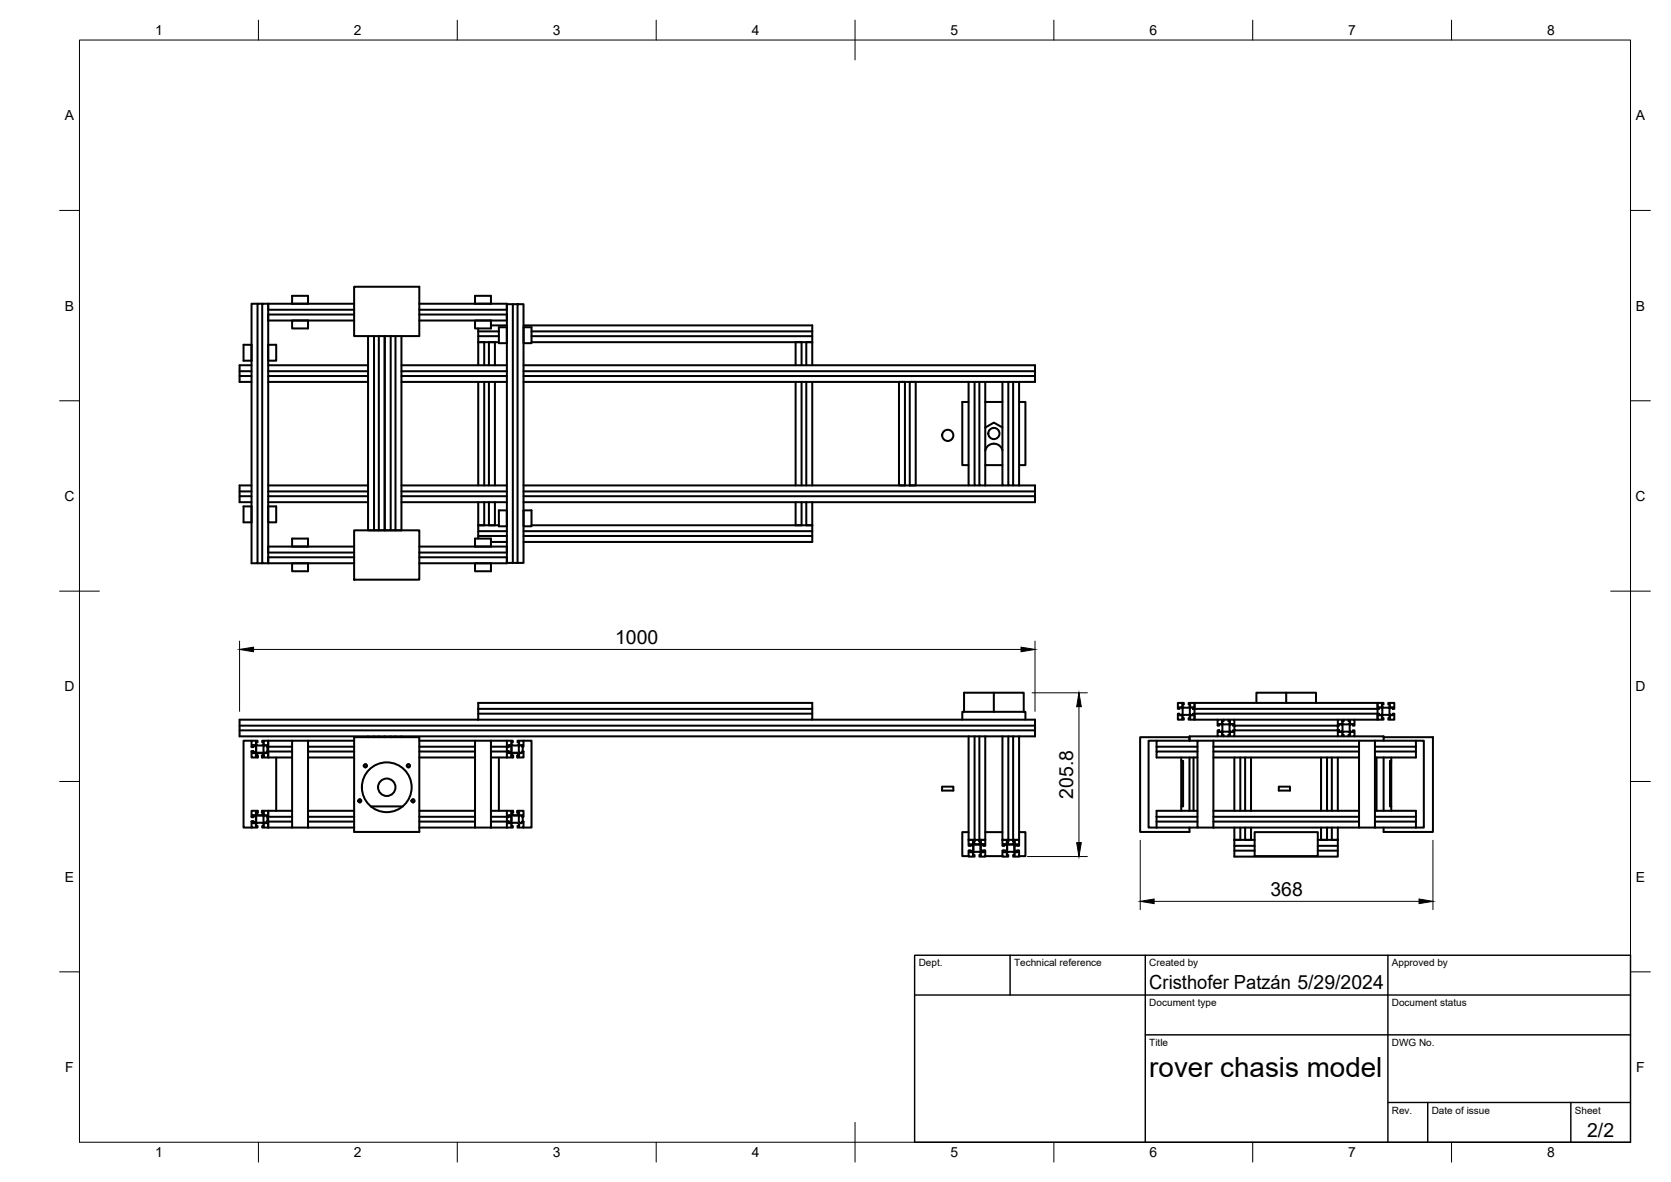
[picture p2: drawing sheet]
<svg xmlns="http://www.w3.org/2000/svg" width="420mm" height="297mm" viewBox="0 0 420 297" stroke-linecap="round" stroke-linejoin="round" font-family="sans-serif">
<!-- layer: Visible -->
<g fill="none" stroke="#000" stroke-width=".51">
<path d="M64.7 76.3h-1.5v65.2h1.5v-65.2h1.2M65.9 76.3h1.5v65.2h-1.5zM73.4 76.3v-2h4v2M89 72.1h16.4v12.4h-16.4zM89 76.3h-21.6v1.5h21.6M89 79h-21.6v1.5h21.6M105.4 76.3h22v1.5h-22M105.4 79h22v1.5h-22M119.4 76.3v-2h4v2M128.9 76.4h-1.5v65.1h1.5v-65.1h1.2M130.1 76.4h1.5v65.1h-1.5zM60.2 94.5h3"/>
<path d="M60.2 93.3h3M61.2 86.6h2v4h-2zM63.2 91.8h-3v4.2h3M67.4 86.6h2v4h-2zM67.4 96h25.1M67.4 94.5h25.1M67.4 93.3h25.1M67.4 91.8h25.1M73.4 80.5h4v2h-4zM92.5 84.5v48.8h4.2v-48.8v48.8h4.2v-48.8M94 84.5v48.8M95.2 84.5v48.8"/>
<path d="M98.2 84.5v48.8M99.4 84.5v48.8M100.9 96h26.5M100.9 94.5h26.5M100.9 93.3h26.5M100.9 91.8h26.5M119.4 80.5h4v2h-4zM120.2 82.5v3.5M120.2 86v5.8M120.2 96v26M120.2 86h5.2M120.2 84.5h5.2"/>
<path d="M120.2 83.3h5.2M121.8 86v5.8M121.8 96v26M122.9 86v5.8M122.9 96v26M123.4 81.8h4M124.4 86v5.8M124.4 96v26M125.4 82.2h2v4h-2zM131.6 82.2h2v4h-2zM131.6 91.8h128.6v4.2h-4M131.6 81.8h72.6v4.2"/>
<path d="M131.6 96h111.9M131.6 94.5h128.6M131.6 93.3h128.6M133.6 86h70.6M133.6 84.5h70.6M133.6 83.3h70.6M200 86v5.8M200 96v26M201.5 86v5.8M201.5 96v26M202.7 86v5.8M202.7 96v26"/>
<path d="M204.2 86v5.8M204.2 96v26M226 96v26h1.5v-26M228.7 96h1.6v26h-1.6zM243.5 96h4.2v26M243.5 96v26h1.5M245 96v26h1.3M246.3 96v26h1.4M247.7 96h4.4M252.1 96h4.1v26M252.1 96v26h1.4M253.5 96v26h1.2"/>
<path d="M254.7 96v26h1.5M243.5 101h-1.5v15.9h1.5M247.7 101h4.4M247.7 116.9h4.4M252.1 107.4l-2.2-1.2-2.2 1.2M252.1 113.1l-.4-.6-.5-.6-1.3-.4-.7 .1-.7 .4-.8 1.2M256.2 101h1.6v15.9h-1.6M60.2 124.7h3M60.2 123.5h3M61.2 127.3h2v4h-2zM63.2 122h-3v4.2h3M67.4 127.3h2v4h-2z"/>
<path d="M67.4 126.2h25.1M67.4 124.7h25.1M67.4 123.5h25.1M67.4 122h25.1M73.4 137.4v-2.1h4v2.1M89 133.3h16.4v12.4h-16.4zM89 137.4h-21.6v1.5h21.6M100.9 126.2h26.5M100.9 124.7h26.5M100.9 123.5h26.5M100.9 122h26.5M105.4 137.4h22v1.5h-22"/>
<path d="M119.4 137.4v-2.1h4v2.1M120.2 132v3.3M120.2 126.2v5.8M120.2 132h5.2M120.2 134.7h7.2M120.2 133.5h7.2M121.8 126.2v5.8M122.9 126.2v5.8M123.4 136.2h4M124.4 126.2v5.8M125.4 128.3h2v4h-2zM131.6 128.3h2v4h-2z"/>
<path d="M131.6 124.7h128.6M131.6 123.5h128.6M131.6 122h111.9M131.6 134.7h72.6M131.6 133.5h72.6M133.6 132h70.6M200 126.2v5.8M201.5 126.2v5.8M202.7 126.2v5.8M204.2 132v4.2h-72.6M204.2 126.2v5.8M247.7 122h4.4"/>
<path d="M256.2 122h4v4.2h-128.6M64.7 141.5h1.2M73.4 141.5h4v2.1h-4zM89 140h-21.6v1.5h21.6M105.4 140h22v1.5h-22M119.4 141.5h4v2.1h-4zM128.9 141.5h1.2M120.2 178.1v2.8M120.2 178.1v-1.5h84v4.3h-84M120.2 179.4h84M120.2 178.1h84M242.4 178.9v-4.8h15v4.8"/>
<path d="M249.9 174.1v4.8M296.2 176.6h1.5v.4h-.4v.4l.4 .4h1.2l.4-.4v-.4h-.4v-.4h1.5v1.5h-.4v-.4h-.4l-.4 .4v1.3l.4 .4h.4v-.4h.4v1.5h-1.5v-.4h.4v-.4l-.4-.5h-1.2l-.4 .5v.4h.4v.4h-1.5v-1.5h.4v.4h.4l.4-.4v-1.3l-.4-.4h-.4v.4h-.4zM300.4 178.1v2.8h5.8M300.4 178.1v-1.5h46v4.3h-5.8M300.4 179.4h46M300.4 178.1h46M315.9 176.6v-2.5h15v2.5M323.4 174.1v2.5M346.4 176.6h1.5v.4h-.4v.4l.4 .4h1.2l.4-.4v-.4h-.4v-.4h1.5v1.5h-.4v-.4h-.4l-.4 .4v1.3l.4 .4h.4v-.4h.4v1.5h-1.5v-.4h.4v-.4l-.4-.5h-1.2l-.4 .5v.4h.4v.4h-1.5v-1.5h.4v.4h.4l.4-.4v-1.3l-.4-.4h-.4v.4h-.4zM60.2 183.5h200M60.2 182.4h200M63.2 187.6l.5 .2v-.4h.4l.3 .2v1.2l-.3 .4h-.4v-.4l-.5 .1"/>
<path d="M63.2 186.1h-2v21.9h2M63.2 186.1h1.5v.4h-.4v.5l.4 .4h1.2l.4-.4v-.5h-.4v-.4h1.5v1.5h-.4v-.4h-.4l-.3 .4v1.3l.3 .4h.4v-.4h.4v1.5h-1.5v-.4h.4v-.4l-.4-.4h-1.2l-.4 .4v.4h.4v.4h-1.5v-1.5h.4v.4h.5l.3-.4v-1.3l-.3-.4h-.5v.4h-.4zM64.7 190.4l.1-.5h-.4v-.3l.3-.3h1.2l.4 .3v.3h-.5l.1 .5M67.2 187.6v1.3M67.4 188.9h6M67.4 187.6h6M69.4 190.4v13.4M73.4 186.1h-6v4.3h6M77.4 186.1h-4v21.9h4M77.4 190.4h11.6M77.4 188.9h11.6M77.4 187.6h11.6"/>
<path d="M77.4 186.1h11.6M77.4 186.1v21.9M89 185.3h16.4v23.8h-16.4zM91.8 192.1a.39 .39 0 0 1 .4 .3 .39 .39 0 0 1-.4 .4M92.5 185.3v-.3h1.5v.3M94 185h1.2M95.2 185.3v-.3h1.5v.3v-.3h1.5v.3M98.2 185h1.2M99.4 185.3v-.3h1.5v.3M102.7 192.1a.39 .39 0 0 1 .4 .3 .39 .39 0 0 1-.4 .4M105.4 190.4h14M105.4 188.9h14"/>
<path d="M105.4 187.6h14M105.4 186.1h14M120.2 180.9h-60v4.1h32.3M123.4 186.1h-4v21.9h4M123.4 187.6h4.4v-.4h.4l.5 .4v1.3l-.5 .4h-.4v-.4h-4.4M123.4 186.1v21.9M123.4 190.4h4M123.4 186.1h4M125.4 190.4v13.4M127.4 186.1h1.5v.4h-.4v.5l.4 .4h1.2l.4-.4v-.5h-.4v-.4h1.5v1.5h-.4v-.4h-.3l-.4 .4v1.3l.4 .4h.3v-.4h.4v1.5h-1.5v-.4h.4v-.4l-.4-.4h-1.2l-.4 .4v.4h.4v.4h-1.5M127.4 187.8h.6v-.4h.2l.4 .2v1.2l-.4 .4h-.2v-.4h-.6M127.4 186.1v4.3"/>
<path d="M128.9 190.4l.1-.5h-.3v-.3l.2-.3h1.2l.4 .3v.3h-.5l.1 .5M131.4 187.6v1.3M131.6 186.1h2v21.9h-2M204.2 180.9h56v4.1h-159.3M236.9 197.7h2.8v1h-2.8zM242 180.9v-2h15.8v2M243.5 185v26.1h1.5M245 185v26.1h1.3M246.3 185v26.1h1.4v-26.1M252.1 185v26.1h1.4M253.5 185v26.1h1.2M254.7 185v26.1h1.5v-26.1"/>
<path d="M290.8 186.1h-2v21.9h2M297 191.2h.5v11.5h-.5M297 190.4v13.4M299.1 190.4v13.4M300.1 190.4v13.4M301.1 186.1h-10.3v1.5M301.1 187.6h-10.3v1.3M301.1 188.9h-10.3v1.5h10.3M305.1 186.1h-4v21.9h4M305.1 190.4h36.6M305.1 188.9h36.6M305.1 187.6h36.6"/>
<path d="M305.1 186.1h36.6M305.1 186.1v21.9M306.2 185h-7.1v1.1v-.8h-12.4v23.8h12.4v-1.1M306.2 180.9h1.5v.4h-.4v.4l.4 .3h1.2l.4-.3v-.4h-.4v-.4h1.5v1.5h-.4v-.4h-.4l-.4 .4v1.1l.4 .4h.4v-.4h.4v1.5h-1.5v-.4h.4v-.4l-.4-.3h-1.2l-.4 .3v.4h.4v.4h-1.5v-1.5h.4v.4h.4l.4-.4v-1.1l-.4-.4h-.4v.4h-.4zM307.7 185h1.2M307.7 180.9h1.2M310.4 182.4h26v1.1h-26zM310.4 185h26M310.4 180.9h26M310.4 190.4v13.4M311.9 190.4v13.4M313.1 190.4v13.4"/>
<path d="M314.6 190.4v13.4M321.5 197.7h2.9v1h-2.9zM332.2 190.4v13.4M333.7 190.4v13.4M334.9 190.4v13.4M336.4 180.9h1.5v.4h-.4v.4l.4 .3h1.2l.4-.3v-.4h-.4v-.4h1.5v1.5h-.4v-.4h-.4l-.4 .4v1.1l.4 .4h.4v-.4h.4v1.5h-1.5v-.4h.4v-.4l-.4-.3h-1.2l-.4 .3v.4h.4v.4h-1.5v-1.5h.4v.4h.4l.4-.4v-1.1l-.4-.4h-.4v.4h-.4zM336.4 190.4v13.4M337.9 185h1.2M337.9 180.9h1.2M340.6 185h7.3v.3M345.7 186.1h-4v21.9h4M345.7 186.1h10.3v4.3h-10.3"/>
<path d="M345.7 188.9h10.3M345.7 187.6h10.3M345.7 186.1v21.9M346.1 190.4v13.4M347.9 186.1v-.8h12.4v23.8h-12.4v-1.1M347.9 190.4v13.4M349.8 191.2h-.3v11.5h.3M349.8 190.4v13.4M356 186.1h2v21.9h-2M63.2 203.8h1.5v.4h-.4v.4l.4 .4h1.2l.4-.4v-.4h-.4v-.4h1.5v1.5h-.4v-.4h-.4l-.3 .4v1.2l.3 .4h.4v-.4h.4v1.5h-1.5v-.4h.4v-.4l-.4-.4h-1.2l-.4 .4v.4h.4v.4h-1.5v-1.5h.4v.4h.5l.3-.4v-1.2l-.3-.4h-.5v.4h-.4zM63.2 205.3l.5 .1v-.4h.4l.2 .3v1.2l-.2 .3h-.4v-.4l-.5 .1M64.7 203.8l.1 .5h-.4v.3l.3 .3h1.2l.4-.3v-.3h-.5l.1-.5"/>
<path d="M67.2 205.3v1.2M67.4 206.5h6M67.4 205.3h6M73.4 203.8h-6v4.2h6M77.4 208h11.6M77.4 206.5h11.6M77.4 205.3h11.6M77.4 203.8h11.6M90.5 200.9l-.2 .3 .2 .4M93.2 202.7h8M103.9 200.9l-.2 .3 .2 .4M105.4 208h14"/>
<path d="M105.4 206.5h14M105.4 205.3h14M105.4 203.8h14M123.4 205.3h4.4v-.4h.4l.5 .4v1.2l-.5 .4h-.4v-.4h-4.4M123.4 208h4M123.4 203.8h4M127.4 203.8h1.5v.4h-.4v.4l.4 .4h1.2l.4-.4v-.4h-.4v-.4h1.5v1.5h-.4v-.4h-.3l-.4 .4v1.2l.4 .4h.3v-.4h.4v1.5h-1.5v-.4h.4v-.4l-.4-.4h-1.2l-.4 .4v.4h.4v.4h-1.5M127.4 205.4h.6v-.4h.2l.3 .3v1.2l-.3 .3h-.2v-.4h-.6M127.4 203.8v4.2M128.9 203.8l.1 .5h-.3v.3l.2 .3h1.2l.4-.3v-.3h-.5l.1-.5M131.4 205.3v1.2M243.5 209.1h-1.5v6h1.5"/>
<path d="M243.5 211.1h1.5v.4h-.4v.4l.4 .4h1.3l.3-.4v-.4h-.3v-.4h1.4v1.5h-.3v-.4h-.4l-.5 .4v1.2l.5 .4h.4v-.4h.3v1.5h-1.4v-.4h.3v-.4l-.3-.4h-1.3l-.4 .4v.4h.4v.4h-1.5v-1.5h.4v.4h.4l.5-.4v-1.2l-.5-.4h-.4v.4h-.4zM243.9 212.5h.8M244.7 212.5v1.2l-.6 .4v-.4l-.5 .1M245 211.5l-.3 .1 .3 .6h1.3l.3-.6-.3-.1M246.6 212.5v1.2l1.1 .1M247.1 212.2l-.4 .3M247.2 212.2v.3h.2M247.7 209.1h4.4M247.7 215.1h4.4M252.1 211.1h1.4v.4h-.3v.4l.3 .4h1.2l.4-.4v-.4h-.4v-.4h1.5v1.5h-.4v-.4h-.4l-.4 .4v1.2l.4 .4h.4v-.4h.4v1.5h-1.5v-.4h.4v-.4l-.4-.4h-1.2l-.3 .4v.4h.3v.4h-1.4v-1.5h.3v.4h.4l.4-.4v-1.2l-.4-.4h-.4v.4h-.3zM252.6 212.2v.3h-.2M252.7 212.2l.4 .2"/>
<path d="M253.2 212.5v1.2l-1.1 .1M253.5 211.5l-.3 .1 .3 .6h1.3l.3-.6-.3-.1M255.1 212.5v1.2l.6 .4v-.4l.5 .1M255.1 212.5h.7M256.2 209.1h1.6v6h-1.6M290.8 208h10.3M290.8 206.5h10.3M290.8 205.3h10.3M301.1 203.8h-10.3v4.2M305.1 208h36.6M305.1 206.5h36.6M305.1 205.3h36.6"/>
<path d="M305.1 203.8h36.6M310.4 213.8h5.1M310.4 211.1h5.1M310.4 208v4.6M311.9 208v3.1M313.1 208v3.1M314.6 208v3.1M315.5 209.1h15.8v6h-15.8zM331.3 213.8h5.1M331.3 212.6h5.1M331.3 211.1h5.1M332.2 208v3.1"/>
<path d="M333.7 208v3.1M334.9 208v3.1M336.4 211.1v4.2h-26v-2.7h5.1M336.4 208v3.1M345.7 208h10.3M345.7 206.5h10.3M345.7 205.3h10.3M345.7 203.8h10.3v4.2"/>
<circle cx="238.3" cy="109.4" r="1.41"/>
<circle cx="249.9" cy="108.9" r="1.41"/>
<circle cx="91.9" cy="192.4" r=".39"/>
<circle cx="97.3" cy="197.8" r="2.19"/>
<circle cx="97.3" cy="197.8" r="6.3"/>
<circle cx="102.7" cy="192.4" r=".39"/>
<circle cx="90.5" cy="201.2" r=".39"/>
<circle cx="103.9" cy="201.2" r=".39"/>
</g>
<!-- layer: BORDER -->
<g fill="none" stroke="#000" stroke-width=".25">
<path d="M20 10.1h390v276.9h-390zM65 5.1v5M115 5.1v5M165 5.1v5M215 5.1v10M265 5.1v5M315 5.1v5M365 5.1v5M15 52.9h5M410 52.9h5M15 100.7h5M410 100.7h5"/>
<path d="M15 148.6h10M405 148.6h10M15 196.4h5M410 196.4h5M15 244.2h5M410 244.2h5M65 287v5M115 287v5M165 287v5M215 282.1v9.9M265 287v5M315 287v5"/>
<path d="M365 287v5"/>
</g>
<!-- layer: TITLEBLOCK -->
<path d="M230 240.1h180v46.9h-180zM230 250h180M254 240.1v9.9M288 240.1v46.9M349 240.1v46.9M288 260.1h122M349 277.1h61M359 277.1v9.9M395 277.1v9.9" fill="none" stroke="#000" stroke-width=".36"/>
<!-- layer: FD_Dimensions -->
<path d="M60.2 161.1v17.7M63.8 163.2h192.9M259.5 174.1h13.9M260.2 161.1v17.7M271.3 177.6v34.2M258.3 215.3h15.1M286.7 211.2v17.4M360.3 211.2v17.4M290.2 226.5h66.6" fill="none" stroke="#000" stroke-width=".25"/>
<path d="M60.2 163.2l3.6-.6v1.2zM256.7 162.6l3.5 .6-3.5 .6zM271.3 174.1l.6 3.5h-1.2zM270.7 211.8h1.2l-.6 3.5zM286.7 226.5l3.5-.6v1.2zM356.8 225.9l3.5 .6-3.5 .6z" fill="#000" stroke="#000" stroke-width=".25"/>
<text font-size="7" x="289" y="270.6">rover chasis model</text>
<g font-size="4.9">
<text x="154.7" y="161.7">1000</text>
<text x="269.8" y="200.8" transform="rotate(-90 269.8 200.8)">205.8</text>
<text x="319.4" y="225.1">368</text>
<text x="289" y="248.5">Cristhofer Patzán 5/29/2024</text>
<text x="399.1" y="285.7">2/2</text>
</g>
<g font-size="3.5">
<text x="39" y="8.8">1</text>
<text x="89" y="8.8">2</text>
<text x="139" y="8.8">3</text>
<text x="189" y="8.8">4</text>
<text x="239" y="8.8">5</text>
<text x="289" y="8.8">6</text>
<text x="339" y="8.8">7</text>
<text x="389" y="8.8">8</text>
<text x="16.3" y="30.2">A</text>
<text x="411.3" y="30.2">A</text>
<text x="16.3" y="78">B</text>
<text x="411.3" y="78">B</text>
<text x="16.2" y="125.9">C</text>
<text x="411.2" y="125.9">C</text>
<text x="16.2" y="173.7">D</text>
<text x="411.2" y="173.7">D</text>
<text x="16.3" y="221.6">E</text>
<text x="411.3" y="221.6">E</text>
<text x="16.4" y="269.4">F</text>
<text x="411.4" y="269.4">F</text>
<text x="39" y="290.8">1</text>
<text x="89" y="290.8">2</text>
<text x="139" y="290.8">3</text>
<text x="189" y="290.8">4</text>
<text x="239" y="290.8">5</text>
<text x="289" y="290.8">6</text>
<text x="339" y="290.8">7</text>
<text x="389" y="290.8">8</text>
</g>
<g font-size="2.5">
<text x="231" y="242.9">Dept.</text>
<text x="255" y="242.9">Technical reference</text>
<text x="289" y="242.9">Created by</text>
<text x="350" y="242.9">Approved by</text>
<text x="289" y="252.8">Document type</text>
<text x="350" y="252.8">Document status</text>
<text x="289" y="262.9">Title</text>
<text x="350" y="262.9">DWG No.</text>
<text x="350" y="279.9">Rev.</text>
<text x="360" y="279.9">Date of issue</text>
<text x="396" y="279.9">Sheet</text>
</g>
</svg>
